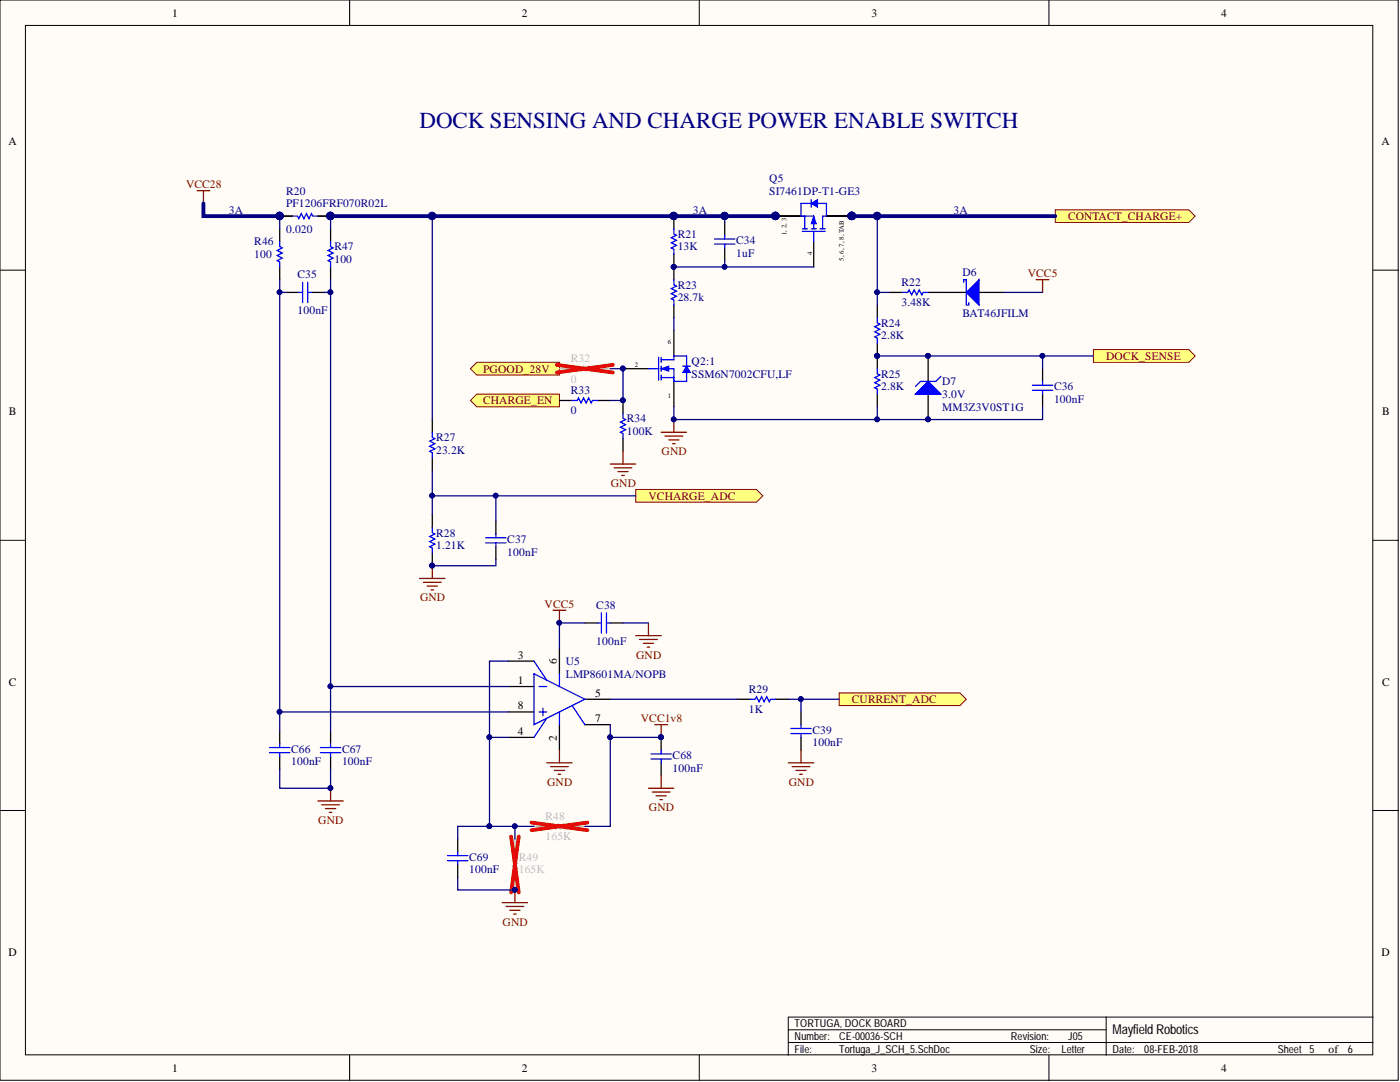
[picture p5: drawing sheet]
<svg xmlns="http://www.w3.org/2000/svg" width="279mm" height="216mm" viewBox="0 0 279 216" stroke-linecap="round" stroke-linejoin="round" font-family="sans-serif">
<g fill="#fffcf8" stroke="#000" stroke-width=".2">
<path d="M0 0h279v215.6h-279z"/>
<path d="M5.1 5.1h268.9v205.4h-268.9z"/>
</g>
<g fill="none" stroke="#000" stroke-width=".2">
<path d="M69.8 0v5.1M139.6 0v5.1M209.3 0v5.1M0 53.9h5.1M274 53.9h5.1M0 107.8h5.1M274 107.8h5.1M0 161.7h5.1M274 161.7h5.1M69.8 210.6v5M139.6 210.6v5M157.3 208h116.7"/>
<path d="M157.3 205.5h63.5M209.3 210.6v5M220.8 202.9v7.7M274 202.9h-116.7v7.7"/>
</g>
<path d="M39.3 38.1h2.6M40.6 38.1v2.5" fill="none" stroke="#800000" stroke-width=".25"/>
<path d="M55.8 43.1h2.6M63.4 43.1h2.6M154.8 43.1h5.1M162.4 48.2v5.1M164.9 43.1h5.1" fill="none" stroke="#000" stroke-width=".25"/>
<g fill="#000080" stroke="#000080" stroke-width=".2">
<circle cx="55.8" cy="43.1" r=".72"/>
<circle cx="65.9" cy="43.1" r=".72"/>
<circle cx="154.7" cy="43.1" r=".72"/>
<circle cx="170" cy="43.1" r=".72"/>
</g>
<path d="M58.4 43.1h1l.2 .5 .5-1 .5 1 .6-1 .5 1 .5-1 .2 .5h1M159.9 40.6h2M159.9 43.1h2.5v2.6M160.1 46.2h4.6M160.1 45.7h1M160.6 43.1v2.6M161.9 45.7h1M162.4 46.2v2M163.7 45.7h1M164.2 43.1v2.6" fill="none" stroke="#00f" stroke-width=".25"/>
<path d="M162.4 43.1l.5 1.5h-1z" fill="#00f"/>
<path d="M162.4 43.1l.5 1.5h-1z" fill="none" stroke="#00f" stroke-width=".2"/>
<path d="M159.9 43.1h.7M163.2 40.6h1.7M164.2 43.1h.7" fill="none" stroke="#00f" stroke-width=".25"/>
<path d="M161.9 40.6l1.3-.8v1.6z" fill="#00f"/>
<path d="M161.9 40.6l1.3-.8v1.6z" fill="none" stroke="#00f" stroke-width=".2"/>
<path d="M161.9 39.8v1.6M159.9 40.6v2.5M164.9 40.6v2.5M129.4 73.6h2M131.4 71.3v4.6M131.9 75.3h2.6M131.9 73.6h2.6v2.5M131.9 71.8h2.6M131.9 71.3v1M131.9 73.1v1M131.9 74.8v1.1M137 71v2.1" fill="none" stroke="#00f" stroke-width=".25"/>
<path d="M154.8 43.1h5.1M164.9 43.1h5.1M124.3 73.6h5.1M134.5 66v5M134.5 76.1v5.1" fill="none" stroke="#000" stroke-width=".25"/>
<g fill="#000080" stroke="#000080" stroke-width=".2">
<circle cx="154.7" cy="43.1" r=".72"/>
<circle cx="170" cy="43.1" r=".72"/>
<circle cx="124.3" cy="73.5" r=".47"/>
</g>
<path d="M131.9 73.6l1.6-.5v1z" fill="#00f"/>
<path d="M131.9 73.6l1.6-.5v1z" fill="none" stroke="#00f" stroke-width=".2"/>
<path d="M134.5 75.3v.8M137 71h-2.5v.8M137 74.3v1.8" fill="none" stroke="#00f" stroke-width=".25"/>
<path d="M137 73.1l.8 1.2h-1.5z" fill="#00f"/>
<path d="M137 73.1l.8 1.2h-1.5z" fill="none" stroke="#00f" stroke-width=".2"/>
<path d="M134.5 76.1h2.5M136.3 73.1h1.5" fill="none" stroke="#00f" stroke-width=".25"/>
<g fill="#000080" stroke="#000080" stroke-width=".2">
<circle cx="124.3" cy="73.5" r=".47"/>
<circle cx="134.4" cy="83.7" r=".47"/>
</g>
<path d="M131.9 86.3h5.1M132.7 87h3.6M133.5 87.8h2M134.2 88.5h.5M134.5 83.7v2.6" fill="none" stroke="#800000" stroke-width=".25"/>
<path d="M210.6 41.9h26.7l1.2 1.2-1.2 1.3h-26.7z" fill-rule="evenodd" fill="#ffff80" stroke="#800000" stroke-width=".2"/>
<path d="M187.8 58.3h5M195.4 58.3h5.1M175.1 60.9v2.5M175.1 68.5v5.1M175.1 78.6v2.6" fill="none" stroke="#000" stroke-width=".25"/>
<circle cx="175" cy="71" r=".47" fill="#000080" stroke="#000080" stroke-width=".2"/>
<path d="M175.1 63.4v1l.5 .3-1 .5 1 .5-1 .5 1 .5-1 .5 .5 .3v1M175.1 73.6v1l.5 .2-1 .5 1 .6-1 .5 1 .5-1 .5 .5 .2v1" fill="none" stroke="#00f" stroke-width=".25"/>
<path d="M192.8 58.3l2.6-2.5v5.1z" fill="#00f"/>
<path d="M180.2 58.3h1l.2-.5 .5 1.1 .5-1.1 .5 1.1 .6-1.1 .5 1.1 .2-.6h1M192.3 56.3v-.5h.5v5.1h.6v-.5M192.8 58.3l2.6-2.5v5.1zM206 76.9h4.1M206 77.9h4.1M208.1 76.1v.8M208.1 77.9v.7" fill="none" stroke="#00f" stroke-width=".25"/>
<path d="M206.8 55.8h2.5M208.1 55.8v2.5" fill="none" stroke="#800000" stroke-width=".25"/>
<path d="M177.6 58.3h2.6M185.2 58.3h2.6M185.2 71v5.1M185.2 78.6v5.1M208.1 73.6v2.5M208.1 78.6v2.6" fill="none" stroke="#000" stroke-width=".25"/>
<g fill="#000080" stroke="#000080" stroke-width=".2">
<circle cx="185.2" cy="71" r=".47"/>
<circle cx="185.2" cy="83.7" r=".47"/>
</g>
<path d="M182.7 78.6l2.5-2.5 2.6 2.5z" fill="#00f"/>
<path d="M182.7 78.6l2.5-2.5 2.6 2.5zM187.8 75.1l-1 1h-3.1l-1 1" fill="none" stroke="#00f" stroke-width=".25"/>
<g fill="#000080" stroke="#000080" stroke-width=".2">
<circle cx="185.2" cy="71" r=".47"/>
<circle cx="185.2" cy="83.7" r=".47"/>
</g>
<path d="M218.2 69.8h19.1l1.2 1.2-1.2 1.3h-19.1z" fill-rule="evenodd" fill="#ffff80" stroke="#800000" stroke-width=".2"/>
<path d="M57.1 58.3h2.5M62.2 58.3h2.5M116.7 124.3h2.6M121.8 124.3h2.5M147.2 139.5h2.5M154.8 139.5h2.5M159.9 142.1v2.5M159.9 147.1v2.6" fill="none" stroke="#000" stroke-width=".25"/>
<g fill="none" stroke="#00f" stroke-width=".25">
<path d="M59.6 58.3h.8M60.4 56.3v4.1M61.4 56.3v4.1M61.4 58.3h.8M119.3 124.3h.7M120 122.3v4M121 122.3v4M121 124.3h.8M149.7 139.5h1l.3-.5 .5 1 .5-1 .5 1 .5-1 .5 1 .3-.5h1M157.8 145.4h4.1M157.8 146.4h4.1M159.9 144.6v.8"/>
<path d="M159.9 146.4v.7"/>
</g>
<path d="M110.4 121.8h2.5M111.6 121.8v2.5" fill="none" stroke="#800000" stroke-width=".25"/>
<circle cx="111.6" cy="124.3" r=".47" fill="#000080" stroke="#000080" stroke-width=".2"/>
<path d="M167.5 138.3h24.1l1.2 1.2-1.2 1.3h-24.1z" fill-rule="evenodd" fill="#ffff80" stroke="#800000" stroke-width=".2"/>
<path d="M86.3 83.7v2.6M86.3 91.3v2.6M86.3 102.7v2.6M86.3 110.4v2.5M99 104v2.5M99 109.1v2.5" fill="none" stroke="#000" stroke-width=".25"/>
<path d="M86.3 86.3v1l.5 .2-1 .5 1 .5-1 .5 1 .6-1 .5 .5 .2v1M86.3 105.3v1l.5 .2-1 .6 1 .5-1 .5 1 .5-1 .5 .5 .2v1.1M96.9 107.3h4.1M96.9 108.3h4.1M99 106.5v.8M99 108.3v.8" fill="none" stroke="#00f" stroke-width=".25"/>
<circle cx="86.2" cy="112.9" r=".47" fill="#000080" stroke="#000080" stroke-width=".2"/>
<path d="M83.7 115.4h5.1M84.5 116.2h3.5M85.3 116.9h2M86 117.7h.5M86.3 112.9v2.5" fill="none" stroke="#800000" stroke-width=".25"/>
<path d="M126.9 97.7h24.1l1.2 1.2-1.2 1.3h-24.1z" fill-rule="evenodd" fill="#ffff80" stroke="#800000" stroke-width=".2"/>
<path d="M134.5 43.1v2.6M134.5 50.7v5.1M144.6 44.4v2.5M144.6 49.5v2.5M134.5 60.9v2.5" fill="none" stroke="#000" stroke-width=".25"/>
<path d="M134.5 55.8v1l.5 .3-1 .5 1 .5-1 .5 1 .5-1 .5 .5 .3v1M134.5 45.7v1l.5 .2-1 .5 1 .5-1 .6 1 .5-1 .5 .5 .2v1M142.6 47.7h4.1M142.6 48.7h4.1M144.6 46.9v.8M144.6 48.7v.8" fill="none" stroke="#00f" stroke-width=".25"/>
<g fill="#000080" stroke="#000080" stroke-width=".2">
<circle cx="134.4" cy="53.2" r=".47"/>
<circle cx="134.4" cy="43.1" r=".72"/>
</g>
<g fill="#ffff80" stroke="#800000" stroke-width=".2">
<path d="M93.9 73.6l1.3-1.3h16.4v2.5h-16.4z" fill-rule="evenodd"/>
<path d="M93.9 79.9l1.3-1.3h16.4v2.6h-16.4z" fill-rule="evenodd"/>
</g>
<path d="M111.6 73.6h3.6l.3-.5 .5 1 .5-1 .5 1 .5-1 .5 1 .2-.5h3.6M102.8 167.4v3.6l.5 .2-1 .5 1 .6-1 .5 1 .5-1 .5 .5 .2v3.6M106.6 164.9h3.5l.3-.5 .5 1 .5-1 .5 1 .5-1 .5 1 .3-.5h3.5" fill="none" stroke="#bfbebc" stroke-width=".25"/>
<path d="M111.1 72.8l11.2 1.5M122.3 72.8l-11.2 1.5M102 166.9l1.5 11.2M103.5 166.9l-1.5 11.2M106.1 164.1l11.1 1.6M117.2 164.1l-11.1 1.6" fill="none" stroke="#f00" stroke-width=".76"/>
<g fill="none" stroke="#000" stroke-width=".25">
<path d="M55.8 45.7v2.5M55.8 53.3v2.5M66 45.7v2.5M66 53.3v2.5M111.6 79.9h2.6M119.3 79.9h2.5M124.3 79.9v2.5M124.3 87.5v2.6M101.5 137h5.1M101.5 131.9h5.1M111.6 129.4v5.1M116.7 139.5h5.1"/>
<path d="M55.8 145.9v2.5M55.8 150.9v2.6M66 145.9v2.5M66 150.9v2.6M101.5 147.1h5.1M101.5 142.1h5.1M111.6 144.6v5.1M116.7 144.6h5.1M131.9 147.1v2.6M131.9 152.2v2.5M91.3 167.4v2.6M91.3 172.5v2.5"/>
</g>
<g fill="none" stroke="#00f" stroke-width=".25">
<path d="M55.8 48.2v1l.5 .3-1 .5 1 .5-1 .5 1 .5-1 .5 .5 .3v1M66 48.2v1l.5 .3-1 .5 1 .5-1 .5 1 .5-1 .5 .5 .3v1M114.2 79.9h1l.3-.5 .5 1 .5-1 .5 1 .5-1 .5 1 .2-.5h1.1M124.3 82.4v1.1l.5 .2-1 .5 1 .5-1 .5 1 .5-1 .6 .5 .2v1M106.6 134.5l10.1 5-10.1 5.1zM106.6 131.9l2.5 3.8M107.6 137h1.5M111.6 134.5v2.5M53.8 149.2h4.1M53.8 150.2h4.1M55.8 148.4v.8M55.8 150.2v.7"/>
<path d="M63.9 149.2h4.1M63.9 150.2h4.1M66 148.4v.8M66 150.2v.7M107.6 142.1h1.5M108.3 141.3v1.5M109.1 143.3l-2.5 3.8M111.6 142.1v2.5M114.2 140.8l2.5 3.8M129.9 150.4h4.1M129.9 151.4h4.1M131.9 149.7v.7"/>
<path d="M131.9 151.4v.8M89.3 170.7h4.1M89.3 171.7h4.1M91.3 170v.7M91.3 171.7v.8"/>
</g>
<g fill="#000080" stroke="#000080" stroke-width=".2">
<circle cx="124.3" cy="79.9" r=".47"/>
<circle cx="131.9" cy="147.1" r=".47"/>
<circle cx="102.7" cy="177.5" r=".47"/>
<circle cx="65.9" cy="157.2" r=".47"/>
<circle cx="55.8" cy="43.1" r=".72"/>
<circle cx="65.9" cy="43.1" r=".72"/>
<circle cx="86.2" cy="43.1" r=".72"/>
<circle cx="134.4" cy="43.1" r=".72"/>
<circle cx="144.6" cy="43.1" r=".72"/>
<circle cx="154.7" cy="43.1" r=".72"/>
<circle cx="144.6" cy="53.2" r=".47"/>
<circle cx="134.4" cy="53.2" r=".47"/>
<circle cx="175" cy="43.1" r=".72"/>
<circle cx="170" cy="43.1" r=".72"/>
<circle cx="175" cy="58.3" r=".47"/>
<circle cx="175" cy="83.7" r=".47"/>
<circle cx="185.2" cy="83.7" r=".47"/>
<circle cx="208" cy="71" r=".47"/>
<circle cx="185.2" cy="71" r=".47"/>
<circle cx="175" cy="71" r=".47"/>
<circle cx="86.2" cy="98.9" r=".47"/>
<circle cx="86.2" cy="112.9" r=".47"/>
<circle cx="98.9" cy="98.9" r=".47"/>
<circle cx="134.4" cy="83.7" r=".47"/>
<circle cx="124.3" cy="73.5" r=".47"/>
<circle cx="55.8" cy="58.3" r=".47"/>
<circle cx="65.9" cy="58.3" r=".47"/>
<circle cx="65.9" cy="137" r=".47"/>
<circle cx="55.8" cy="142" r=".47"/>
<circle cx="111.6" cy="124.3" r=".47"/>
<circle cx="97.7" cy="147.1" r=".47"/>
<circle cx="159.8" cy="139.5" r=".47"/>
<circle cx="121.8" cy="147.1" r=".47"/>
<circle cx="97.7" cy="164.9" r=".47"/>
<circle cx="102.7" cy="164.9" r=".47"/>
</g>
<g fill="none" stroke="#800000" stroke-width=".25">
<path d="M121.8 92.6h5.1M122.6 93.4h3.5M123.3 94.1h2M124.1 94.9h.5M124.3 90.1v2.5M126.9 126.8h5M127.6 127.6h3.6M128.4 128.4h2M129.2 129.1h.5M129.4 124.3v2.5M63.4 159.8h5.1M66 157.3v2.5"/>
<path d="M109.1 152.2h5.1M109.9 153h3.5M110.6 153.7h2.1M111.4 154.5h.5M111.6 149.7v2.5M129.4 157.3h5.1M130.2 158h3.5M130.7 144.6h2.5M130.9 158.8h2.1M131.7 159.6h.5M131.9 144.6v2.5M131.9 154.7v2.6"/>
<path d="M157.3 152.2h5.1M158.1 153h3.5M158.8 153.7h2.1M159.6 154.5h.5M159.9 149.7v2.5M64.2 160.6h3.5M65 161.3h2M65.7 162.1h.5M102.8 177.6v2.5M100.2 180.1h5.1M101 180.9h3.5M101.8 181.6h2"/>
<path d="M102.5 182.4h.5"/>
</g>
<path d="M40.6 40.6v2.5h15.2M66 43.1h88.8M170 43.1h40.6" fill="none" stroke="#000080" stroke-width=".76"/>
<g fill="none" stroke="#000080" stroke-width=".25">
<path d="M55.8 55.8v2.5h1.3M55.8 58.3v83.8h45.7M55.8 43.1v2.6M66 55.8v2.5h-1.3M66 58.3v78.7h35.5M66 43.1v2.6M86.3 43.1v40.6M134.5 53.3h27.9M144.6 43.1v1.3M144.6 52v1.3M175.1 43.1v17.8M175.1 58.3h2.5"/>
<path d="M200.5 58.3h7.6M121.8 73.6h2.5v6.3h-2.5M134.5 63.4v2.6M175.1 71h33v2.6M208.1 71h10.1M86.3 93.9v8.8M86.3 98.9h12.7v5.1M99 98.9h27.9M134.5 81.2v2.5h40.6v-2.5M208.1 81.2v2.5h-33M99 111.6v1.3h-12.7M66 137v8.9"/>
<path d="M101.5 131.9h-3.8v15.2h3.8M116.7 124.3h-5.1v5.1M121.8 139.5h25.4M124.3 124.3h5.1M157.3 139.5h2.6v2.6M159.9 139.5h7.6M55.8 153.5v3.8h10.2v-3.8M55.8 142.1v3.8M97.7 147.1v17.8M121.8 144.6v2.5h10.1M121.8 147.1v17.8h-5.1M91.3 175v2.6h11.5"/>
<path d="M97.7 164.9h-6.4v2.5M97.7 164.9h8.9M102.8 164.9v2.5"/>
</g>
<text font-size="4.6" fill="#000080" x="83.7" y="25.6">DOCK SENSING AND CHARGE POWER ENABLE SWITCH</text>
<text font-size="2.7" x="222" y="206.4">MayfieldRobotics</text>
<g font-size="2.3">
<text x="34.3" y="3.3">1</text>
<text x="104.1" y="3.3">2</text>
<text x="173.9" y="3.3">3</text>
<text x="243.7" y="3.3">4</text>
<text x="1.7" y="29">A</text>
<text x="275.7" y="29">A</text>
<text x="1.8" y="82.9">B</text>
<text x="275.8" y="82.9">B</text>
<text x="103.4" y="131.4">3</text>
<text x="1.8" y="136.8">C</text>
<text x="103.4" y="136.5">1</text>
<text x="111.1" y="132.4" transform="rotate(-90 111.1 132.4)">6</text>
<text x="275.8" y="136.8">C</text>
<text x="103.4" y="141.6">8</text>
<text x="118.8" y="139">5</text>
<text x="103.4" y="146.6">4</text>
<text x="111.1" y="147.8" transform="rotate(-90 111.1 147.8)">2</text>
<text x="118.8" y="144.1">7</text>
<text x="1.7" y="190.7">D</text>
<text x="275.7" y="190.7">D</text>
<text x="34.3" y="213.9">1</text>
<text x="104.1" y="213.9">2</text>
<text x="173.9" y="213.9">3</text>
<text x="243.7" y="213.9">4</text>
<text x="265.2" y="210">of</text>
</g>
<g font-size="2.3" fill="#800000">
<text x="37.1" y="37.5">VCC28</text>
<text x="213.1" y="43.9">CONTACT_CHARGE+</text>
<text x="205.1" y="55.3">VCC5</text>
<text x="220.8" y="71.8">DOCK_SENSE</text>
<text x="96.4" y="74.3">PGOOD_28V</text>
<text x="96.4" y="80.7">CHARGE_EN</text>
<text x="132" y="90.8">GND</text>
<text x="121.9" y="97.2">GND</text>
<text x="129.4" y="99.7">VCHARGE_ADC</text>
<text x="83.8" y="120">GND</text>
<text x="108.7" y="121.3">VCC5</text>
<text x="127" y="131.4">GND</text>
<text x="170" y="140.3">CURRENT_ADC</text>
<text x="127.9" y="144.1">VCC1v8</text>
<text x="109.2" y="156.8">GND</text>
<text x="129.5" y="161.9">GND</text>
<text x="157.4" y="156.8">GND</text>
<text x="63.5" y="164.4">GND</text>
<text x="100.3" y="184.7">GND</text>
</g>
<g font-size="2.3" fill="#000080">
<text x="57.1" y="38.8">R20</text>
<text x="57.1" y="41.4">PF1206FRF070R02L</text>
<text x="153.5" y="38.8">SI7461DP-T1-GE3</text>
<text x="153.5" y="36.3">Q5</text>
<text x="45.7" y="42.6">3A</text>
<text x="57.1" y="46.4">0.020</text>
<text x="135.2" y="47.4">R21</text>
<text x="138.3" y="42.6">3A</text>
<text x="190.3" y="42.6">3A</text>
<text x="50.7" y="51.5">100</text>
<text x="50.7" y="49">R46</text>
<text x="66.7" y="52.5">100</text>
<text x="66.7" y="50">R47</text>
<text x="135.2" y="50">13K</text>
<text x="146.9" y="51.2">1uF</text>
<text x="146.9" y="48.7">C34</text>
<text x="59.4" y="55.6">C35</text>
<text x="135.2" y="57.6">R23</text>
<text x="179.9" y="57.1">R22</text>
<text x="192.1" y="55.1">D6</text>
<text x="59.4" y="62.7">100nF</text>
<text x="135.2" y="60.1">28.7k</text>
<text x="175.8" y="65.2">R24</text>
<text x="179.9" y="61.1">3.48K</text>
<text x="192.1" y="63.2">BAT46JFILM</text>
<text x="175.8" y="67.7">2.8K</text>
<text x="138" y="75.3">SSM6N7002CFU,LF</text>
<text x="138" y="72.8">Q2:1</text>
<text x="175.8" y="77.9">2.8K</text>
<text x="175.8" y="75.3">R25</text>
<text x="188" y="76.9">D7</text>
<text x="210.4" y="77.9">C36</text>
<text x="113.9" y="82.7">0</text>
<text x="113.9" y="78.6">R33</text>
<text x="188" y="79.4">3.0V</text>
<text x="188" y="81.9">MM3Z3V0ST1G</text>
<text x="210.4" y="80.4">100nF</text>
<text x="87" y="88">R27</text>
<text x="125.1" y="86.8">100K</text>
<text x="125.1" y="84.2">R34</text>
<text x="87" y="90.6">23.2K</text>
<text x="87" y="107.1">R28</text>
<text x="87" y="109.6">1.21K</text>
<text x="101.2" y="110.9">100nF</text>
<text x="101.2" y="108.3">C37</text>
<text x="119" y="121.5">C38</text>
<text x="119" y="128.6">100nF</text>
<text x="112.9" y="135.2">LMP8601MA/NOPB</text>
<text x="112.9" y="132.7">U5</text>
<text x="149.5" y="142.3">1K</text>
<text x="149.5" y="138.3">R29</text>
<text x="162.1" y="148.9">100nF</text>
<text x="162.1" y="146.4">C39</text>
<text x="58.1" y="152.7">100nF</text>
<text x="58.1" y="150.2">C66</text>
<text x="68.3" y="152.7">100nF</text>
<text x="68.3" y="150.2">C67</text>
<text x="134.2" y="154">100nF</text>
<text x="134.2" y="151.4">C68</text>
<text x="93.6" y="171.7">C69</text>
<text x="93.6" y="174.3">100nF</text>
</g>
<g font-size="2.3" fill="#bfbebc">
<text x="113.9" y="76.4">0</text>
<text x="113.9" y="72.3">R32</text>
<text x="108.9" y="167.7">165K</text>
<text x="108.9" y="163.6">R48</text>
<text x="103.5" y="171.7">R49</text>
<text x="103.5" y="174.3">165K</text>
</g>
<g font-size="2.2">
<text x="158.6" y="205">TORTUGA, DOCK BOARD</text>
<text x="158.6" y="207.5">Number:</text>
<text x="167.5" y="207.5">CE-00036-SCH</text>
<text x="201.7" y="207.5">Revision:</text>
<text x="213.1" y="207.5">J05</text>
<text x="158.6" y="210">File:</text>
<text x="167.5" y="210">Tortuga_J_SCH_5.SchDoc</text>
<text x="205.5" y="210">Size:</text>
<text x="211.9" y="210">Letter</text>
<text x="222" y="210">Date:</text>
<text x="228.4" y="210">08-FEB-2018</text>
<text x="255" y="210">Sheet 5</text>
<text x="269" y="210">6</text>
</g>
<g font-size="1.4">
<text x="157" y="46.9" transform="rotate(-90 157 46.9)">1, 2, 3</text>
<text x="162.1" y="50.9" transform="rotate(-90 162.1 50.9)">4</text>
<text x="168.4" y="52" transform="rotate(-90 168.4 52)">5, 6, 7, 8, TAB</text>
<text x="133.3" y="68.7">6</text>
<text x="126.7" y="73.2">2</text>
<text x="133.3" y="79.3">1</text>
</g>
</svg>
